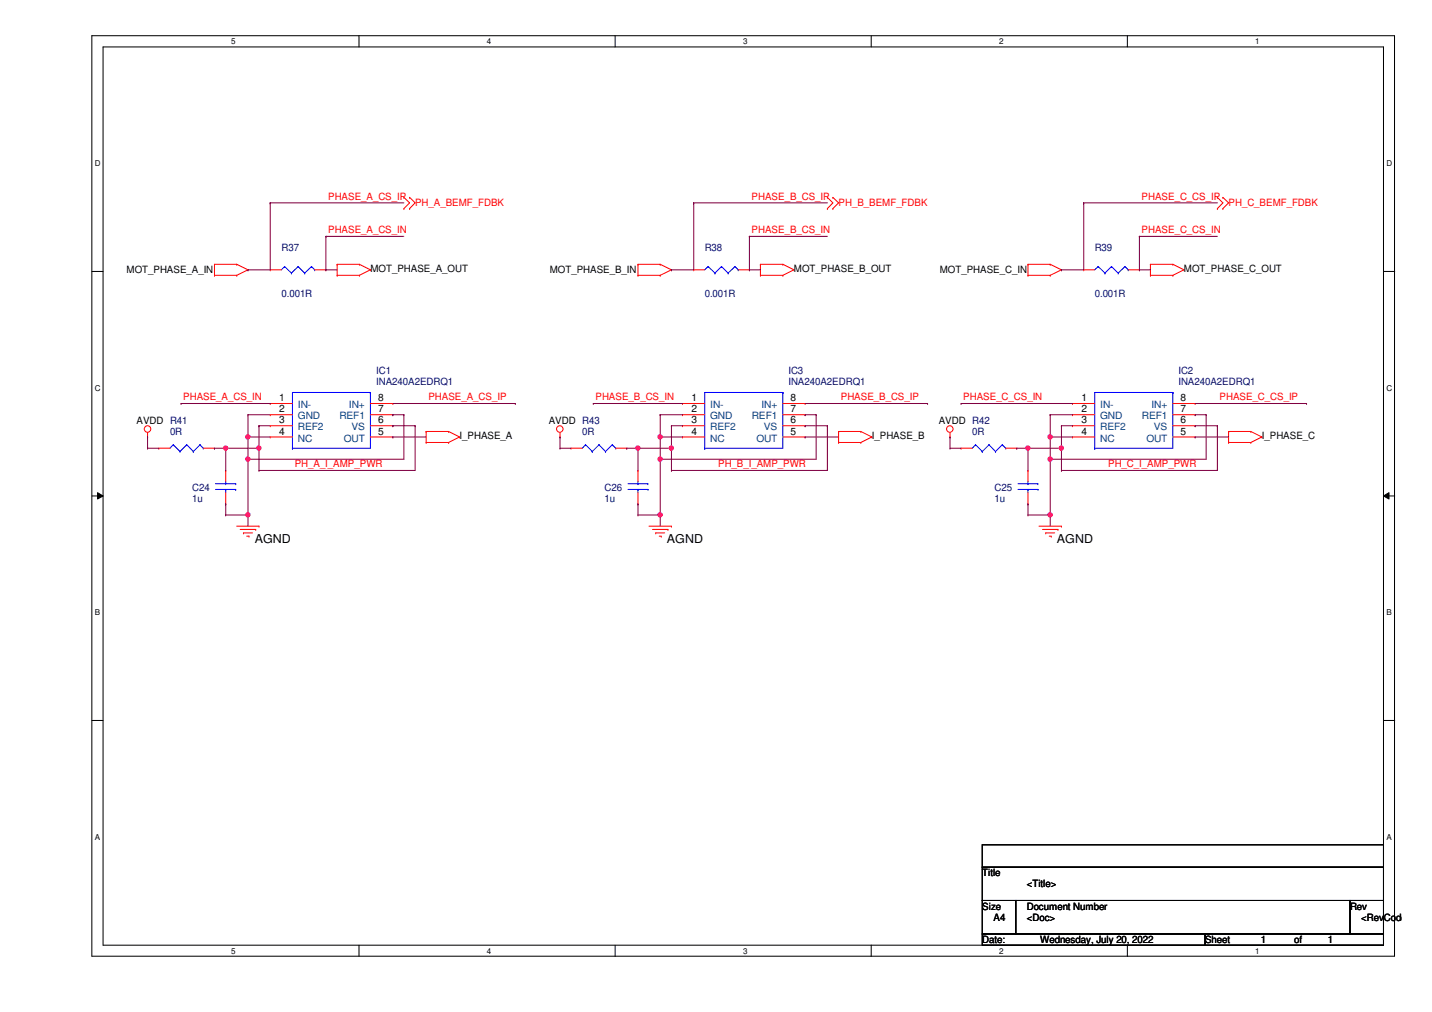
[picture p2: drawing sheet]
<svg xmlns="http://www.w3.org/2000/svg" width="297mm" height="210mm" viewBox="0 0 297 210" stroke-linecap="round" stroke-linejoin="round" font-family="sans-serif">
<path d="M19.1 7.4h270.2v190.9h-270.2zM21.4 9.7h265.6v186.3h-265.6z" fill="none" stroke="#000" stroke-width=".21"/>
<g fill="#fff">
<path d="M47.9 7.7h1v1.8h-1z"/>
<path d="M47.9 196.3h1v1.9h-1z"/>
</g>
<path d="M74.5 7.4v2.3M74.5 196v2.4" fill="none" stroke="#000" stroke-width=".21"/>
<g fill="#fff">
<path d="M101 7.7h.9v1.8h-.9z"/>
<path d="M101 196.3h.9v1.9h-.9z"/>
</g>
<path d="M127.6 7.4v2.3M127.6 196v2.4" fill="none" stroke="#000" stroke-width=".21"/>
<g fill="#fff">
<path d="M154.1 7.7h1v1.8h-1z"/>
<path d="M154.1 196.3h1v1.9h-1z"/>
</g>
<path d="M180.7 7.4v2.3M180.7 196v2.4" fill="none" stroke="#000" stroke-width=".21"/>
<g fill="#fff">
<path d="M207.3 7.7h.9v1.8h-.9z"/>
<path d="M207.3 196.3h.9v1.9h-.9z"/>
</g>
<path d="M233.8 7.4v2.3M233.8 196v2.4" fill="none" stroke="#000" stroke-width=".21"/>
<g fill="#fff">
<path d="M260.4 7.7h.9v1.8h-.9z"/>
<path d="M260.4 196.3h.9v1.9h-.9z"/>
<path d="M19.6 33h1.2v1.9h-1.2z"/>
<path d="M287.6 33h1.2v1.9h-1.2z"/>
<path d="M19.6 79.6h1.2v1.8h-1.2z"/>
<path d="M287.6 79.6h1.2v1.8h-1.2z"/>
</g>
<path d="M19.1 56.3h2.3M287 56.3h2.3" fill="none" stroke="#000" stroke-width=".21"/>
<g fill="#fff">
<path d="M19.6 126.2h1.1v1.8h-1.1z"/>
<path d="M287.6 126.2h1.1v1.8h-1.1z"/>
</g>
<path d="M19.1 102.9h2.3M20.2 102.2l1.2 .7-1.2 .6zM287 102.9l1.1-.7v1.3zM287 102.9h2.3" fill="none" stroke="#000" stroke-width=".21"/>
<path d="M20.2 102.2l1.2 .7-1.2 .6zM287 102.9l1.1-.7v1.3z" fill="#000"/>
<g fill="#fff">
<path d="M19.6 172.7h1.1v1.9h-1.1z"/>
<path d="M287.6 172.7h1.1v1.9h-1.1z"/>
</g>
<path d="M19.1 149.4h2.3M287 149.4h2.3M203.8 175.2h83.2v4.7h-83.2zM203.8 179.9h83.2v6.9h-83.2zM203.8 186.8h6.9v6.9h-6.9zM203.8 193.7h46.2v2.3h-46.2zM210.7 186.8h69.3v6.9h-69.3zM250 193.7h37v2.3h-37zM280 186.8h7v6.9h-7z" fill="none" stroke="#000" stroke-width=".21"/>
<g fill="none" stroke="#f00" stroke-width=".21">
<path d="M44.5 57.1h.1M44.5 54.8h.1M44.5 54.8h4.6M44.5 57.1h4.6M44.5 54.8v2.3M49.1 54.8h.1M49.1 57.1h.1M49.1 54.8l2.3 1.2M51.4 56h.1M51.4 56l-2.3 1.1M56 56h.1M56 56h2.4"/>
<path d="M65.3 56h2.3M67.6 56h.1M69.9 57.1h.1M69.9 54.8h.1M69.9 54.8h4.6M69.9 57.1h4.6M69.9 54.8v2.3M74.5 57.1h.1M74.5 54.8h.1M74.5 54.8l2.3 1.2M76.8 56h.1M76.8 56l-2.3 1.1"/>
<path d="M83.8 43.3h.1M83.8 40.9h.1M83.8 40.9l1.2 1.2-1.2 1.2M85 43.3h.1M85 40.9h.1M85 40.9l1.1 1.2-1.1 1.2M132.3 57.1h.1M132.3 54.8h.1M132.3 54.8h4.6M132.3 57.1h4.6M132.3 54.8v2.3M136.9 54.8h.1"/>
<path d="M136.9 57.1h.1M136.9 54.8l2.4 1.2M139.3 56h.1M139.3 56l-2.4 1.1M143.9 56h.1M143.9 56h2.3M153.1 56h2.3M155.4 56h.1M157.7 57.1h.1M157.7 54.8h.1M157.7 54.8h4.7M157.7 57.1h4.7"/>
<path d="M157.7 54.8v2.3M162.4 57.1h.1M162.4 54.8h.1M162.4 54.8l2.3 1.2M164.7 56h.1M164.7 56l-2.3 1.1M171.6 43.3h.1M171.6 40.9h.1M171.6 40.9l1.2 1.2-1.2 1.2M172.8 43.3h.1M172.8 40.9h.1M172.8 40.9l1.1 1.2-1.1 1.2"/>
<path d="M213.2 57.1h.1M213.2 54.8h.1M213.2 54.8h4.6M213.2 57.1h4.6M213.2 54.8v2.3M217.8 54.8h.1M217.8 57.1h.1M217.8 54.8l2.4 1.2M220.2 56h.1M220.2 56l-2.4 1.1M224.8 56h.1M224.8 56h2.3"/>
<path d="M234 56h2.3M236.3 56h.1M238.6 57.1h.1M238.6 54.8h.1M238.6 54.8h4.7M238.6 57.1h4.7M238.6 54.8v2.3M243.3 57.1h.1M243.3 54.8h.1M243.3 54.8l2.3 1.2M245.6 56h.1M245.6 56l-2.3 1.1"/>
<path d="M252.5 43.3h.1M252.5 40.9h.1M252.5 40.9l1.2 1.2-1.2 1.2M253.7 43.3h.1M253.7 40.9h.1M253.7 40.9l1.1 1.2-1.1 1.2M30.6 90.6h.1M30.6 89.7v.9M32.9 93h.1M32.9 93h2.4M42.2 93h2.3M44.5 93h.1"/>
<path d="M46.8 97.6h.1M46.8 97.6v2.3M56 83.7h.1M56 86h.1M56 88.3h.1M56 90.6h.1M56 83.7h4.7M56 86h4.7M56 88.3h4.7M56 90.6h4.7M76.8 83.7h4.7M76.8 86h4.7"/>
<path d="M76.8 88.3h4.7M76.8 90.6h4.7M81.5 83.7h.1M81.5 86h.1M81.5 88.3h.1M81.5 90.6h.1M88.4 91.8h.1M88.4 89.5h.1M88.4 91.8h4.6M88.4 89.5v2.3M88.4 89.5h4.6M93 91.8h.1"/>
<path d="M93 89.5h.1M93 89.5l2.3 1.1M95.3 90.6h.1M95.3 90.6l-2.3 1.2M116.2 90.6h.1M116.2 89.7v.9M118.4 93h.1M118.4 93h2.4M127.7 93h2.3M130 93h.1M132.3 97.6h.1M132.3 97.6v2.3"/>
<path d="M141.6 83.7h.1M141.6 86h.1M141.6 88.3h.1M141.6 90.6h.1M141.6 83.7h4.6M141.6 86h4.6M141.6 88.3h4.6M141.6 90.6h4.6M162.4 83.7h4.6M162.4 86h4.6M162.4 88.3h4.6M162.4 90.6h4.6"/>
<path d="M167 83.7h.1M167 86h.1M167 88.3h.1M167 90.6h.1M173.9 91.8h.1M173.9 89.5h.1M173.9 91.8h4.7M173.9 89.5h4.7M173.9 89.5v2.3M178.6 91.8h.1M178.6 89.5h.1M178.6 89.5l2.2 1.1"/>
<path d="M180.8 90.6h.1M180.8 90.6l-2.2 1.2M197.1 90.6h.1M197.1 89.7v.9M199.3 93h.1M199.3 93h2.4M208.6 93h2.3M210.9 93h.1M213.2 97.6h.1M213.2 97.6v2.3M222.5 83.7h.1M222.5 86h.1"/>
<path d="M222.5 88.3h.1M222.5 90.6h.1M222.5 83.7h4.6M222.5 86h4.6M222.5 88.3h4.6M222.5 90.6h4.6M243.3 83.7h4.6M243.3 86h4.6M243.3 88.3h4.6M243.3 90.6h4.6M247.9 83.7h.1M247.9 86h.1"/>
<path d="M247.9 88.3h.1M247.9 90.6h.1M254.8 91.8h.1M254.8 89.5h.1M254.8 91.8h4.7M254.8 89.5h4.7M254.8 89.5v2.3M259.5 91.8h.1M259.5 89.5h.1M259.5 89.5l2.2 1.1M261.7 90.6h.1M261.7 90.6l-2.2 1.2"/>
<path d="M46.8 104.5h.1M46.8 102.2v2.3M49.1 109.1h4.6M49.8 109.8h3.2M50.5 110.5h.1M50.5 110.5h1.9M51.2 111.2h.4M51.6 111.2h.1M53 109.8h.1M53.7 109.1h.1M132.3 104.5h.1M132.3 102.2v2.3"/>
<path d="M134.6 109.1h4.7M135.3 109.8h3.3M136 110.5h.1M136 110.5h1.9M136.7 111.2h.5M137.2 111.2h.1M138.6 109.8h.1M139.3 109.1h.1M213.2 104.5h.1M213.2 102.2v2.3M215.5 109.1h4.7M216.2 109.8h3.3"/>
<path d="M216.9 110.5h.1M216.9 110.5h1.9M217.6 111.2h.5M218.1 111.2h.1M219.5 109.8h.1M220.2 109.1h.1"/>
<circle cx="30.6" cy="89" r=".68"/>
<circle cx="116.1" cy="89" r=".68"/>
<circle cx="197" cy="89" r=".68"/>
</g>
<g fill="none" stroke="#00f" stroke-width=".21">
<path d="M59.1 55.3h.1M59.1 55.3l-.7 .7M59.1 55.3l1.4 1.3M60.5 56.6h.1M61.8 55.3h.1M61.8 55.3l-1.3 1.3M61.8 55.3l1.4 1.3M63.2 56.6h.1M64.6 55.3h.1M64.6 55.3l-1.4 1.3M64.6 55.3l.7 .7M65.3 56h.1"/>
<path d="M146.9 55.3h.1M146.9 55.3l-.7 .7M146.9 55.3l1.4 1.3M148.3 56.6h.1M149.6 55.3h.1M149.6 55.3l-1.3 1.3M149.6 55.3l1.4 1.3M151 56.6h.1M152.4 55.3h.1M152.4 55.3l-1.4 1.3M152.4 55.3l.7 .7M153.1 56h.1"/>
<path d="M227.8 55.3h.1M227.8 55.3l-.7 .7M227.8 55.3l1.4 1.3M229.2 56.6h.1M230.5 55.3h.1M230.5 55.3l-1.3 1.3M230.5 55.3l1.4 1.3M231.9 56.6h.1M233.3 55.3h.1M233.3 55.3l-1.4 1.3M233.3 55.3l.7 .7M234 56h.1"/>
<path d="M35.9 92.2h.1M35.9 92.2l-.6 .8M35.9 92.2l1.4 1.4M37.3 93.6h.1M38.7 92.2h.1M38.7 92.2l-1.4 1.4M38.7 92.2l1.4 1.4M40.1 93.6h.1M41.5 92.2h.1M41.5 92.2l-1.4 1.4M41.5 92.2l.7 .8M42.2 93h.1"/>
<path d="M46.8 99.9v.4M60.7 93h.1M76.8 81.4h.1M76.8 81.4h-16.1v11.6M76.8 81.4v11.6h-16.1M121.5 92.2h.1M121.5 92.2l-.7 .8M121.5 92.2l1.4 1.4M122.9 93.6h.1M124.2 92.2h.1M124.2 92.2l-1.3 1.4M124.2 92.2l1.4 1.4"/>
<path d="M125.6 93.6h.1M127 92.2h.1M127 92.2l-1.4 1.4M127 92.2l.7 .8M127.7 93h.1M132.3 99.9v.4M146.2 93h.1M162.4 81.4h.1M162.4 81.4h-16.2v11.6M162.4 81.4v11.6h-16.2M202.4 92.2h.1M202.4 92.2l-.7 .8"/>
<path d="M202.4 92.2l1.4 1.4M203.8 93.6h.1M205.1 92.2h.1M205.1 92.2l-1.3 1.4M205.1 92.2l1.4 1.4M206.5 93.6h.1M207.9 92.2h.1M207.9 92.2l-1.4 1.4M207.9 92.2l.7 .8M208.6 93h.1M213.2 99.9v.4M227.1 93h.1"/>
<path d="M243.3 81.4h.1M243.3 81.4h-16.2v11.6M243.3 81.4v11.6h-16.2M44.7 101.5h4.2M44.7 100.3h4.2M46.8 100.3h.1M46.8 101.5h.1M46.8 101.5v.7M48.9 101.5h.1M48.9 100.3h.1M130.3 101.5h4.1M130.3 100.3h4.1"/>
<path d="M132.3 100.3h.1M132.3 101.5h.1M132.3 101.5v.7M134.4 101.5h.1M134.4 100.3h.1M211.2 101.5h4.1M211.2 100.3h4.1M213.2 100.3h.1M213.2 101.5h.1M213.2 101.5v.7M215.3 101.5h.1M215.3 100.3h.1"/>
</g>
<g fill="none" stroke="#800040" stroke-width=".21">
<path d="M51.4 86h.1M51.4 90.6h.1M51.4 86h4.6M51.4 86v4.6M81.5 86h.1M81.5 83.7h25.4M81.5 86h2.3M83.8 86h.1M83.8 86v9.2M106.9 83.7h.1M136.9 86h.1M136.9 86h4.7"/>
<path d="M136.9 86v4.6M217.8 86h.1M217.8 86h4.7M217.8 86v4.6M247.9 86h.1M247.9 83.7h23.1M247.9 86h2.3M250.2 86h.1M250.2 86v9.2M271 83.7h.1"/>
</g>
<circle cx="136.9" cy="90.6" r=".45" fill="#f0f"/>
<circle cx="136.9" cy="90.6" r=".45" fill="none" stroke="#f0f" stroke-width=".21"/>
<g fill="none" stroke="#800040" stroke-width=".21">
<path d="M30.6 90.6h.1M30.6 90.6v2.4M51.4 90.6h.1M51.4 90.6h4.6M53.7 88.3h.1M53.7 88.3h2.3M53.7 88.3v4.7M81.5 88.3h.1M81.5 88.3h4.6M86.1 88.3h.1M86.1 88.3v9.3M116.2 90.6h.1"/>
<path d="M116.2 90.6v2.4M139.3 88.3h.1M139.3 88.3h2.3M139.3 88.3v4.7M167 86h.1M167 88.3h.1M167 86h2.3M167 88.3h4.6M169.3 86h.1M169.3 86v9.2M171.6 88.3h.1M171.6 88.3v9.3"/>
<path d="M197.1 90.6h.1M197.1 90.6v2.4M220.2 88.3h.1M220.2 88.3h2.3M220.2 88.3v4.7M247.9 88.3h.1M247.9 88.3h4.6M252.5 88.3h.1M252.5 88.3v9.3"/>
</g>
<circle cx="51.4" cy="90.6" r=".45" fill="#f0f"/>
<circle cx="51.4" cy="90.6" r=".45" fill="none" stroke="#f0f" stroke-width=".21"/>
<path d="M51.4 95.2h.1M51.4 90.6v4.6M81.5 90.6h.1M81.5 90.6h6.9M217.8 90.6h.1M217.8 90.6h4.7M217.8 90.6v4.6" fill="none" stroke="#800040" stroke-width=".21"/>
<circle cx="217.8" cy="90.6" r=".45" fill="#f0f"/>
<circle cx="217.8" cy="90.6" r=".45" fill="none" stroke="#f0f" stroke-width=".21"/>
<g fill="none" stroke="#800040" stroke-width=".21">
<path d="M30.6 93h.1M30.6 93h2.3M44.5 93h.1M44.5 93h9.2M46.8 93h.1M46.8 93v4.6M136.9 90.6h.1M136.9 90.6h4.7M136.9 90.6v4.6M167 90.6h.1M167 90.6h6.9M247.9 90.6h.1"/>
<path d="M247.9 90.6h6.9"/>
</g>
<circle cx="53.7" cy="92.9" r=".45" fill="#f0f"/>
<circle cx="53.7" cy="92.9" r=".45" fill="none" stroke="#f0f" stroke-width=".21"/>
<circle cx="46.8" cy="92.9" r=".45" fill="#f0f"/>
<circle cx="46.8" cy="92.9" r=".45" fill="none" stroke="#f0f" stroke-width=".21"/>
<path d="M53.7 93h.1M53.7 93v4.6M197.1 93h.1M197.1 93h2.2M210.9 93h.1M210.9 93h9.3M213.2 93h.1" fill="none" stroke="#800040" stroke-width=".21"/>
<circle cx="220.1" cy="92.9" r=".45" fill="#f0f"/>
<circle cx="220.1" cy="92.9" r=".45" fill="none" stroke="#f0f" stroke-width=".21"/>
<circle cx="213.2" cy="92.9" r=".45" fill="#f0f"/>
<circle cx="213.2" cy="92.9" r=".45" fill="none" stroke="#f0f" stroke-width=".21"/>
<path d="M116.2 93h.1M116.2 93h2.2M130 93h.1M130 93h2.3M213.2 93h.1M213.2 93v4.6M220.2 93h.1M220.2 93v4.6" fill="none" stroke="#800040" stroke-width=".21"/>
<circle cx="132.3" cy="92.9" r=".45" fill="#f0f"/>
<circle cx="132.3" cy="92.9" r=".45" fill="none" stroke="#f0f" stroke-width=".21"/>
<path d="M132.3 93h.1M132.3 93v4.6M132.3 93h7M139.3 93h.1M139.3 93v4.6" fill="none" stroke="#800040" stroke-width=".21"/>
<circle cx="139.2" cy="92.9" r=".45" fill="#f0f"/>
<circle cx="139.2" cy="92.9" r=".45" fill="none" stroke="#f0f" stroke-width=".21"/>
<path d="M51.4 95.2h.1M51.4 95.2h32.4M51.4 95.2v11.6" fill="none" stroke="#800040" stroke-width=".21"/>
<circle cx="51.4" cy="106.8" r=".45" fill="#f0f"/>
<circle cx="51.4" cy="106.8" r=".45" fill="none" stroke="#f0f" stroke-width=".21"/>
<circle cx="51.4" cy="95.2" r=".45" fill="#f0f"/>
<circle cx="51.4" cy="95.2" r=".45" fill="none" stroke="#f0f" stroke-width=".21"/>
<path d="M217.8 95.2h.1M217.8 95.2h32.4M217.8 95.2v11.6" fill="none" stroke="#800040" stroke-width=".21"/>
<circle cx="217.8" cy="106.8" r=".45" fill="#f0f"/>
<circle cx="217.8" cy="106.8" r=".45" fill="none" stroke="#f0f" stroke-width=".21"/>
<circle cx="217.8" cy="95.2" r=".45" fill="#f0f"/>
<circle cx="217.8" cy="95.2" r=".45" fill="none" stroke="#f0f" stroke-width=".21"/>
<path d="M136.9 95.2h.1M136.9 95.2h32.4M136.9 95.2v11.6" fill="none" stroke="#800040" stroke-width=".21"/>
<circle cx="136.9" cy="106.8" r=".45" fill="#f0f"/>
<circle cx="136.9" cy="106.8" r=".45" fill="none" stroke="#f0f" stroke-width=".21"/>
<circle cx="136.9" cy="95.2" r=".45" fill="#f0f"/>
<circle cx="136.9" cy="95.2" r=".45" fill="none" stroke="#f0f" stroke-width=".21"/>
<g fill="none" stroke="#800040" stroke-width=".21">
<path d="M51.4 56h.1M56 42.1h.1M56 42.1h27.8M56 42.1v13.9h-4.6M67.6 49h.1M67.6 56h.1M67.6 49h16.2M67.6 56h2.3M67.6 49v7M139.3 56h.1M143.9 42.1h.1M143.9 42.1h27.7"/>
<path d="M143.9 42.1v13.9h-4.6M155.4 49h.1M155.4 56h.1M155.4 49h16.2M155.4 56h2.3M155.4 49v7M220.2 56h.1M224.8 42.1h.1M224.8 42.1h27.7M224.8 42.1v13.9h-4.6M236.3 49h.1M236.3 56h.1"/>
<path d="M236.3 49h16.2M236.3 49v7M236.3 56h2.3M37.5 83.7h.1M37.5 83.7h18.5M53.7 97.6h.1M53.7 97.6h32.4M123.1 83.7h.1M123.1 83.7h18.5M139.3 97.6h.1M139.3 97.6h32.3M167 83.7h25.4"/>
<path d="M192.4 83.7h.1M199.3 83.7h.1M199.3 83.7h23.2M220.2 97.6h.1M220.2 97.6h32.3M46.8 104.5h.1M46.8 106.8h.1M46.8 104.5v2.3M46.8 106.8h4.6M51.4 106.8h.1M51.4 106.8v2.3M132.3 104.5h.1"/>
<path d="M132.3 106.8h.1M132.3 104.5v2.3M132.3 106.8h4.6M136.9 106.8h.1M136.9 106.8v2.3M213.2 104.5h.1M213.2 106.8h.1M213.2 104.5v2.3M213.2 106.8h4.6M217.8 106.8h.1M217.8 106.8v2.3"/>
</g>
<circle cx="136.9" cy="90.6" r=".45" fill="#f0f"/>
<circle cx="136.9" cy="90.6" r=".45" fill="none" stroke="#f0f" stroke-width=".21"/>
<circle cx="51.4" cy="90.6" r=".45" fill="#f0f"/>
<circle cx="51.4" cy="90.6" r=".45" fill="none" stroke="#f0f" stroke-width=".21"/>
<circle cx="217.8" cy="90.6" r=".45" fill="#f0f"/>
<circle cx="217.8" cy="90.6" r=".45" fill="none" stroke="#f0f" stroke-width=".21"/>
<circle cx="53.7" cy="92.9" r=".45" fill="#f0f"/>
<circle cx="53.7" cy="92.9" r=".45" fill="none" stroke="#f0f" stroke-width=".21"/>
<circle cx="46.8" cy="92.9" r=".45" fill="#f0f"/>
<circle cx="46.8" cy="92.9" r=".45" fill="none" stroke="#f0f" stroke-width=".21"/>
<circle cx="220.1" cy="92.9" r=".45" fill="#f0f"/>
<circle cx="220.1" cy="92.9" r=".45" fill="none" stroke="#f0f" stroke-width=".21"/>
<circle cx="213.2" cy="92.9" r=".45" fill="#f0f"/>
<circle cx="213.2" cy="92.9" r=".45" fill="none" stroke="#f0f" stroke-width=".21"/>
<circle cx="132.3" cy="92.9" r=".45" fill="#f0f"/>
<circle cx="132.3" cy="92.9" r=".45" fill="none" stroke="#f0f" stroke-width=".21"/>
<circle cx="139.2" cy="92.9" r=".45" fill="#f0f"/>
<circle cx="139.2" cy="92.9" r=".45" fill="none" stroke="#f0f" stroke-width=".21"/>
<circle cx="51.4" cy="106.8" r=".45" fill="#f0f"/>
<circle cx="51.4" cy="106.8" r=".45" fill="none" stroke="#f0f" stroke-width=".21"/>
<circle cx="51.4" cy="95.2" r=".45" fill="#f0f"/>
<circle cx="51.4" cy="95.2" r=".45" fill="none" stroke="#f0f" stroke-width=".21"/>
<circle cx="217.8" cy="106.8" r=".45" fill="#f0f"/>
<circle cx="217.8" cy="106.8" r=".45" fill="none" stroke="#f0f" stroke-width=".21"/>
<circle cx="217.8" cy="95.2" r=".45" fill="#f0f"/>
<circle cx="217.8" cy="95.2" r=".45" fill="none" stroke="#f0f" stroke-width=".21"/>
<circle cx="136.9" cy="106.8" r=".45" fill="#f0f"/>
<circle cx="136.9" cy="106.8" r=".45" fill="none" stroke="#f0f" stroke-width=".21"/>
<circle cx="136.9" cy="95.2" r=".45" fill="#f0f"/>
<circle cx="136.9" cy="95.2" r=".45" fill="none" stroke="#f0f" stroke-width=".21"/>
<g font-size="2.5">
<text x="52.8" y="112.6">AGND</text>
<text x="138.3" y="112.6">AGND</text>
<text x="219.2" y="112.6">AGND</text>
</g>
<g font-size="2.1" fill="#f00">
<text x="68.1" y="41.4">PHASE_A_CS_IP</text>
<text x="155.9" y="41.4">PHASE_B_CS_IP</text>
<text x="236.8" y="41.4">PHASE_C_CS_IP</text>
<text x="86.1" y="42.6">PH_A_BEMF_FDBK</text>
<text x="173.9" y="42.6">PH_B_BEMF_FDBK</text>
<text x="254.8" y="42.6">PH_C_BEMF_FDBK</text>
<text x="68.1" y="48.3">PHASE_A_CS_IN</text>
<text x="155.9" y="48.3">PHASE_B_CS_IN</text>
<text x="236.8" y="48.3">PHASE_C_CS_IN</text>
<text x="38" y="83">PHASE_A_CS_IN</text>
<text x="88.9" y="83">PHASE_A_CS_IP</text>
<text x="123.5" y="83">PHASE_B_CS_IN</text>
<text x="174.4" y="83">PHASE_B_CS_IP</text>
<text x="199.8" y="83">PHASE_C_CS_IN</text>
<text x="253" y="83">PHASE_C_CS_IP</text>
<text x="61.1" y="96.9">PH_A_I_AMP_PWR</text>
<text x="149" y="96.9">PH_B_I_AMP_PWR</text>
<text x="229.9" y="96.9">PH_C_I_AMP_PWR</text>
</g>
<g font-size="2.1" fill="#000080">
<text x="58.4" y="52.1">R37</text>
<text x="146.2" y="52.1">R38</text>
<text x="227.1" y="52.1">R39</text>
<text x="58.4" y="61.6">0.001R</text>
<text x="146.2" y="61.6">0.001R</text>
<text x="227.1" y="61.6">0.001R</text>
<text x="78" y="77.5">IC1</text>
<text x="163.5" y="77.5">IC3</text>
<text x="244.4" y="77.5">IC2</text>
<text x="78" y="79.8">INA240A2EDRQ1</text>
<text x="163.5" y="79.8">INA240A2EDRQ1</text>
<text x="244.4" y="79.8">INA240A2EDRQ1</text>
<text x="35.3" y="90.2">0R</text>
<text x="120.8" y="90.2">0R</text>
<text x="201.7" y="90.2">0R</text>
<text x="39.9" y="101.8">C24</text>
<text x="125.4" y="101.8">C26</text>
<text x="206.3" y="101.8">C25</text>
<text x="39.9" y="104.1">1u</text>
<text x="125.4" y="104.1">1u</text>
<text x="206.3" y="104.1">1u</text>
</g>
<g font-size="2.1">
<text x="26.2" y="56.7">MOT_PHASE_A_IN</text>
<text x="76.8" y="56.5">MOT_PHASE_A_OUT</text>
<text x="114" y="56.7">MOT_PHASE_B_IN</text>
<text x="164.7" y="56.5">MOT_PHASE_B_OUT</text>
<text x="194.9" y="56.7">MOT_PHASE_C_IN</text>
<text x="245.6" y="56.5">MOT_PHASE_C_OUT</text>
<text x="57.9" y="83.2">1</text>
<text x="78.4" y="83.2">8</text>
<text x="143.4" y="83.2">1</text>
<text x="164" y="83.2">8</text>
<text x="224.3" y="83.2">1</text>
<text x="244.9" y="83.2">8</text>
<text x="28.3" y="87.9">AVDD R41</text>
<text x="57.9" y="85.5">2</text>
<text x="57.9" y="87.8">3</text>
<text x="78.4" y="85.5">7</text>
<text x="78.4" y="87.8">6</text>
<text x="113.8" y="87.9">AVDD R43</text>
<text x="143.4" y="85.5">2</text>
<text x="143.4" y="87.8">3</text>
<text x="164" y="85.5">7</text>
<text x="164" y="87.8">6</text>
<text x="194.7" y="87.9">AVDD R42</text>
<text x="224.3" y="85.5">2</text>
<text x="224.3" y="87.8">3</text>
<text x="244.9" y="85.5">7</text>
<text x="244.9" y="87.8">6</text>
<text x="57.9" y="90.1">4</text>
<text x="78.4" y="90.1">5</text>
<text x="95.3" y="91.1">I_PHASE_A</text>
<text x="143.4" y="90.1">4</text>
<text x="164" y="90.1">5</text>
<text x="180.8" y="91.1">I_PHASE_B</text>
<text x="224.3" y="90.1">4</text>
<text x="244.9" y="90.1">5</text>
<text x="261.7" y="91.1">I_PHASE_C</text>
<text x="203.8" y="181.8">Title</text>
<text x="213" y="184.1">&lt;Title&gt;</text>
<text x="203.8" y="188.7">Size</text>
<text x="206.1" y="191">A4</text>
<text x="213" y="188.7">Document Number</text>
<text x="213" y="191">&lt;Doc&gt;</text>
<text x="280" y="188.7">Rev</text>
<text x="282.3" y="191">&lt;RevCode</text>
<text x="203.8" y="195.6">Date:</text>
<text x="215.8" y="195.6">Wednesday, July 20, 2022</text>
<text x="250" y="195.6">Sheet</text>
<text x="261.5" y="195.6">1</text>
<text x="268.5" y="195.6">of</text>
<text x="275.4" y="195.6">1</text>
</g>
<g font-size="2.1" fill="#004080">
<text x="61.8" y="84.7">IN-</text>
<text x="61.8" y="87">GND</text>
<text x="61.8" y="89.3">REF2</text>
<text x="70.4" y="87">REF1</text>
<text x="72.4" y="84.7">IN+</text>
<text x="72.9" y="89.3">VS</text>
<text x="147.3" y="84.7">IN-</text>
<text x="147.3" y="87">GND</text>
<text x="147.3" y="89.3">REF2</text>
<text x="156" y="87">REF1</text>
<text x="157.9" y="84.7">IN+</text>
<text x="158.5" y="89.3">VS</text>
<text x="228.2" y="84.7">IN-</text>
<text x="228.2" y="87">GND</text>
<text x="228.2" y="89.3">REF2</text>
<text x="236.9" y="87">REF1</text>
<text x="238.8" y="84.7">IN+</text>
<text x="239.4" y="89.3">VS</text>
<text x="61.8" y="91.6">NC</text>
<text x="71.3" y="91.6">OUT</text>
<text x="147.3" y="91.6">NC</text>
<text x="156.9" y="91.6">OUT</text>
<text x="228.2" y="91.6">NC</text>
<text x="237.8" y="91.6">OUT</text>
</g>
<g font-size="1.7">
<text x="47.9" y="9.1">5</text>
<text x="101" y="9.1">4</text>
<text x="154.1" y="9.1">3</text>
<text x="207.3" y="9.1">2</text>
<text x="260.4" y="9.1">1</text>
<text x="19.6" y="34.5">D</text>
<text x="287.6" y="34.5">D</text>
<text x="19.6" y="81.1">C</text>
<text x="287.6" y="81.1">C</text>
<text x="19.6" y="127.6">B</text>
<text x="287.6" y="127.6">B</text>
<text x="19.6" y="174.2">A</text>
<text x="287.6" y="174.2">A</text>
<text x="47.9" y="197.8">5</text>
<text x="101" y="197.8">4</text>
<text x="154.1" y="197.8">3</text>
<text x="207.3" y="197.8">2</text>
<text x="260.4" y="197.8">1</text>
</g>
</svg>
